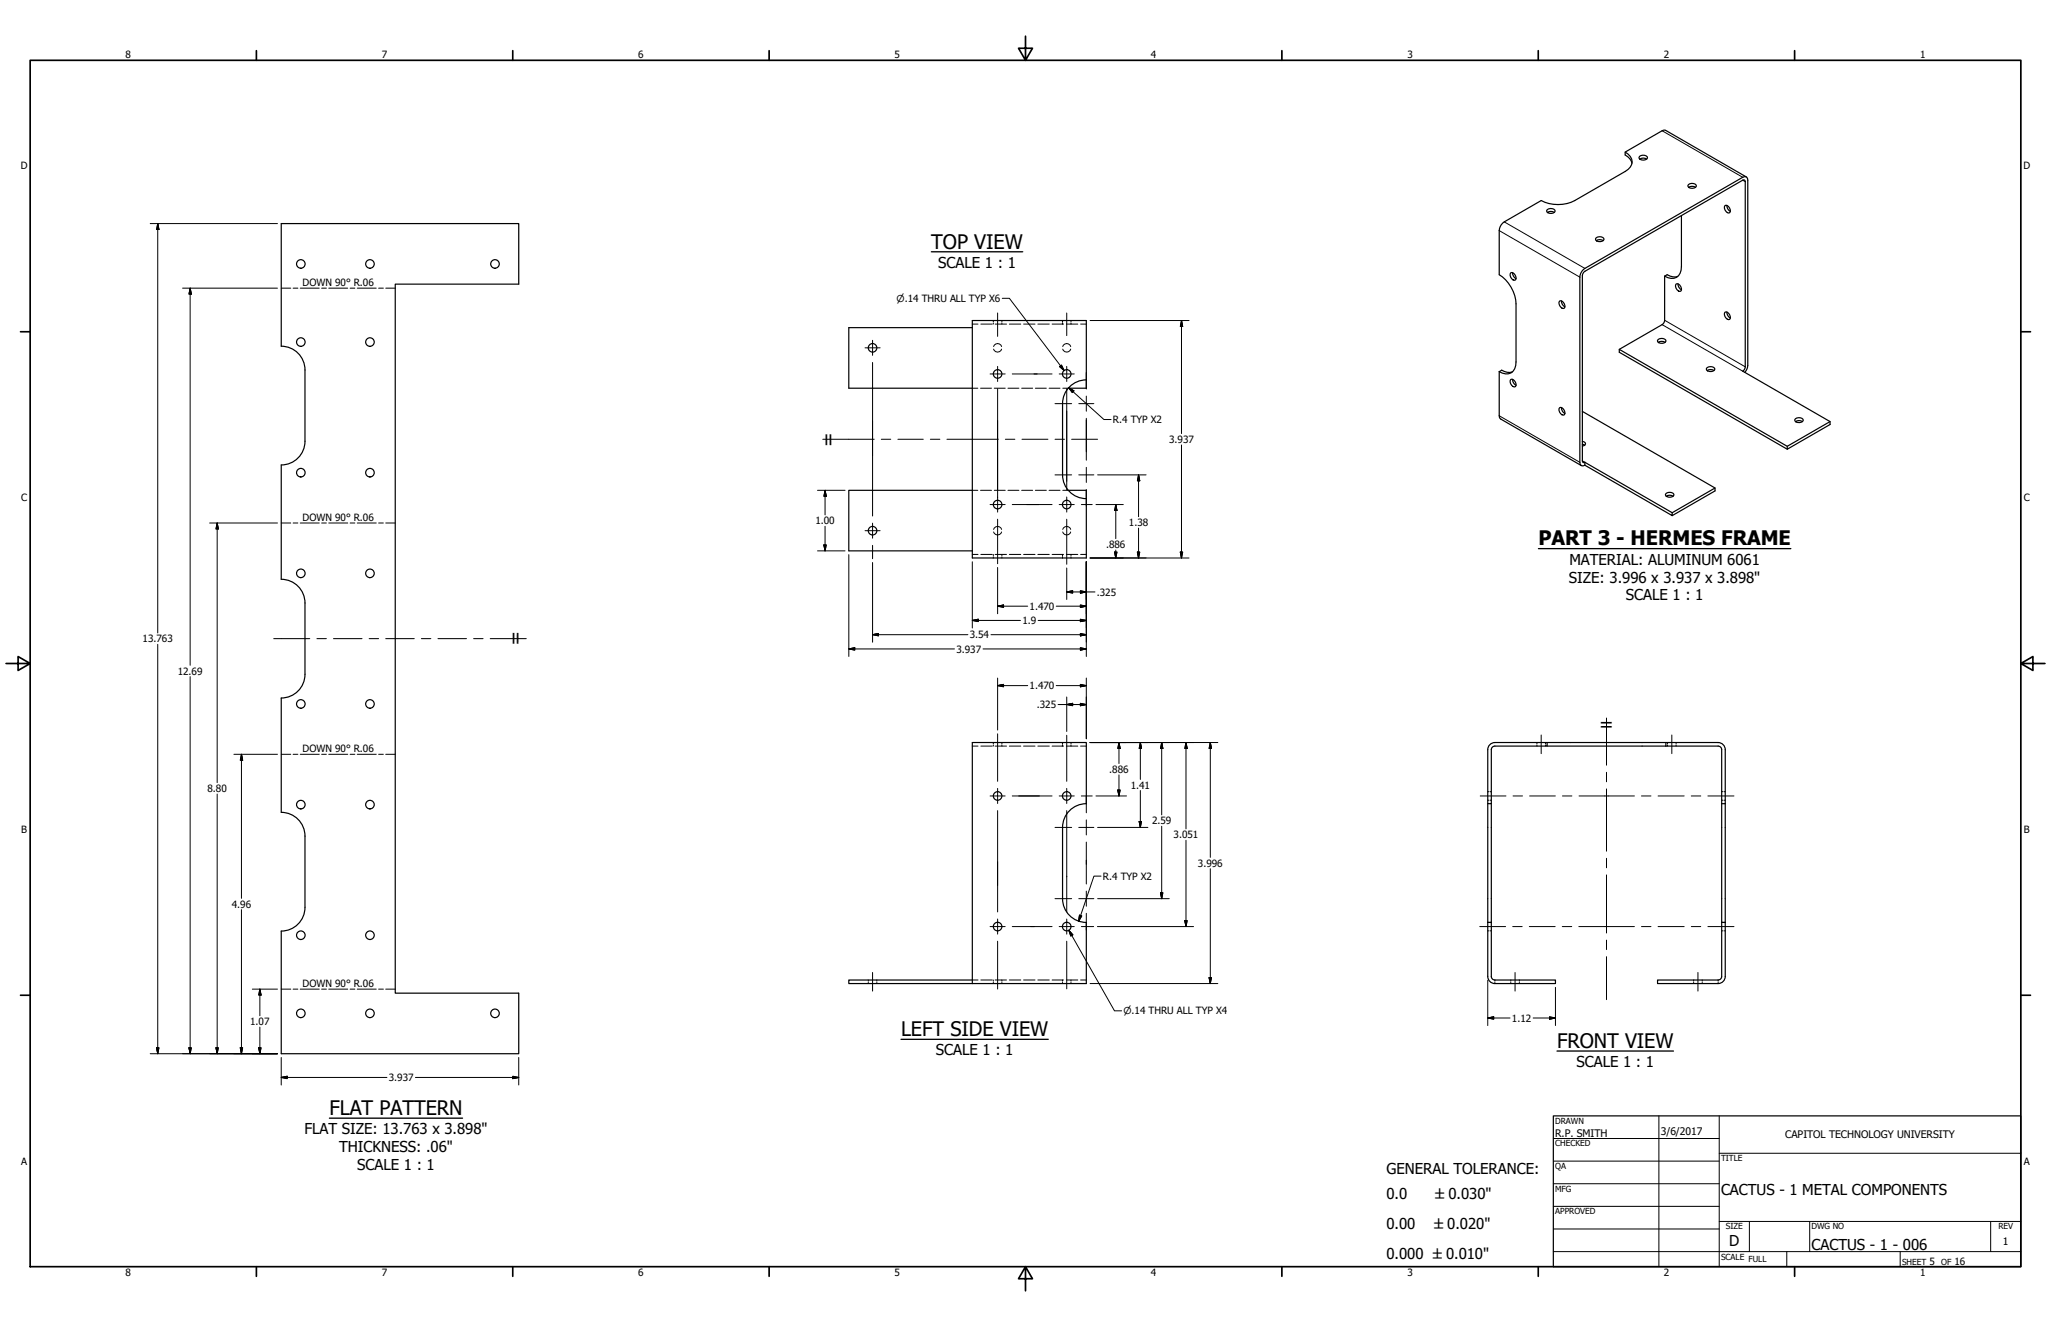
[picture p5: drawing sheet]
<svg xmlns="http://www.w3.org/2000/svg" width="864mm" height="559mm" viewBox="0 0 864 559" stroke-linecap="round" stroke-linejoin="round" font-family="sans-serif">
<!-- layer: Visible Narrow (ANSI) -->
<g fill="none" stroke="#000" stroke-width=".51">
<path d="M684.3 64a4.3 4.3 0 0 1 2.9 4.1 4.3 4.3 0 0 1-2.9 4.1l-21.2 12.2a15.6 15.6 0 0 1-14.2 0l-15.5 9a4.6 4.6 0 0 0-2.1 3.7v18.6a15.6 15.6 0 0 1 7 12.2v24.5a4.3 4.3 0 0 1-2 4.6 4.3 4.3 0 0 1-5-.5M687.2 68.7a5.4 5.4 0 0 0-2.9-3.4v-1.3l15.6-8.9 1-.3 34.4 19.7M690.4 65.8a2.09 2.09 0 0 1 3.3 .7 2.07 2.07 0 0 1-3.6-.2zM690.5 67a2.68 2.68 0 0 1 2.9 0M711 77.7a2.09 2.09 0 0 1 3.3 .7 2.07 2.07 0 0 1-3.6-.3zM711 78.9a2.71 2.71 0 0 1 2.9 0M118.4 94.1h100v25.5h-52v298.6h52v25.5h-100v-51.6a10 10 0 0 0 10-10v-30a10 10 0 0 0-10-10v-48.2a10 10 0 0 0 10-10v-30a10 10 0 0 0-10-10v-48.1a10 10 0 0 0 10-10v-30a10 10 0 0 0-10-10zM651.5 88.3a2.09 2.09 0 0 1 3.3 .7 2.07 2.07 0 0 1-3.6-.3zM651.6 89.5a2.71 2.71 0 0 1 2.9 0M708 90.8v21.4a4.3 4.3 0 0 1-2.1 4.6 4.3 4.3 0 0 1-5-.5M726.3 86.6a2.02 2.02 0 0 1 2 3 2.02 2.02 0 0 1-2-3zM727.1 86.5a2.69 2.69 0 0 0 1.5 2.5"/>
<path d="M636.1 114.9a2.02 2.02 0 0 1 2 3 2.02 2.02 0 0 1-2-3zM636.9 114.8a2.69 2.69 0 0 0 1.5 2.5M672.1 100.2a2.09 2.09 0 0 1 3.3 .6 2.07 2.07 0 0 1-3.6-.2zM672.1 101.3a2.7 2.7 0 0 1 2.9 0M700.9 116.3v18.6l-.3 1-.7 .8-18.1 10.4v1.2l70.7 40.9M700.9 116.3l1.1-.6a5.4 5.4 0 0 0 4.4 .7M705.8 119.6a2.02 2.02 0 0 1 1.9 3 2.02 2.02 0 0 1-1.9-3zM706.6 119.5a2.7 2.7 0 0 0 1.4 2.5M409.4 138h-52v25.5h52M656.7 126.8a2.02 2.02 0 0 1 2 3 2.02 2.02 0 0 1-2-3zM657.5 126.7a2.67 2.67 0 0 0 1.4 2.5M726.3 131.5a2.02 2.02 0 0 1 2 3 2.02 2.02 0 0 1-2-3z"/>
<path d="M727.1 131.4a2.7 2.7 0 0 0 1.5 2.5M457.4 160a10 10 0 0 0-10 10v30a10 10 0 0 0 10 10M457.4 160v-25h-48v100h48v-25M457.4 160v3.5h-7.6M631.3 156.5v18.6l.3 1 34.2 20M631.3 156.5l1-.6a5.4 5.4 0 0 0 4.5 .7M636.1 159.8a2.02 2.02 0 0 1 2 3 2.02 2.02 0 0 1-2-3zM636.9 159.7a2.7 2.7 0 0 0 1.5 2.6M681.8 147.1l70.7 40.8 18.1-10.4M698.2 143a2.08 2.08 0 0 1 3.3 .7 2.07 2.07 0 0 1-3.6-.3zM698.2 144.2a2.7 2.7 0 0 1 2.9 0M718.7 154.9a2.09 2.09 0 0 1 3.3 .6 2.07 2.07 0 0 1-3.5-.2z"/>
<path d="M718.8 156a2.71 2.71 0 0 1 2.9 0M734.7 156.8l.9-1.4 .3-1.5v-78a1.3 1.3 0 0 0-.6-1.4 1.3 1.3 0 0 0-1.5 .2l-66.5 38.3a4.6 4.6 0 0 0-2.1 3.7v78a1.3 1.3 0 0 0 .6 1.3 1.3 1.3 0 0 0 1.5-.1M656.7 171.7a2.02 2.02 0 0 1 2 3 2.02 2.02 0 0 1-2-3zM657.5 171.6a2.68 2.68 0 0 0 1.4 2.5M666.3 173.2l55.8 32.3v1.2l-18 10.4M756 176.4a2.08 2.08 0 0 1 3.3 .6 2.07 2.07 0 0 1-3.6-.2zM756 177.5a2.7 2.7 0 0 1 2.9 0M666.3 187.1l1 .4M666.3 185.9l.7 .2 .6 .8-.6 .8-.7 .2M667.3 194.7l36.8 21.2v1.2l-36.8-21.2M667.3 194.7v1.2M752.5 187.9v1.3l18.1-10.4v-1.3l-36.8-21.2 .8-.8 .3-1v-78l-.3-.7-.4-.1-66.9 38.6-.7 .7-.3 1.1v78l.3 .7 .7-.1"/>
<path d="M409.4 206.5h-52v25.5h52M449.8 206.5h7.6v3.5M701.5 207.8a2.09 2.09 0 0 1 3.3 .7 2.07 2.07 0 0 1-3.5-.3zM701.6 209a2.68 2.68 0 0 1 2.9 0M722.1 205.5l-18 10.4M409.4 312.7h48v25.7a10 10 0 0 0-10 10v30a10 10 0 0 0 10 10v25.8h-48zM629.4 312.7l-1.8 .6-1.1 1.7-.1 23.4h1.5v-22.7l.7-1.2 .8-.3M629.4 312.7h94M651.4 312.7v1.5h-22M651.4 314.2h72M701.4 312.7v1.5M723.4 314.2l.9 .3 .6 1.2v95.5l-.6 1.2-.9 .3"/>
<path d="M723.4 312.7l1.9 .6 .8 1.1 .3 1.3v95.5l-.6 1.9-1 .8-1.4 .3M626.4 338.4v72.8l.3 1.3 .9 1 1.8 .7M627.9 338.4v72.8l.3 .9 1.2 .6M724.9 338.4h1.5M626.4 388.4h1.5M724.9 388.4h1.5M409.4 412.7h-52v1.5h52M629.4 412.7h25.5v1.5h-25.5M723.4 412.7h-25.5v1.5h25.5"/>
<circle cx="126.7" cy="111.1" r="1.8"/>
<circle cx="155.8" cy="111.1" r="1.8"/>
<circle cx="208.4" cy="111.1" r="1.8"/>
<circle cx="126.7" cy="144" r="1.8"/>
<circle cx="155.8" cy="144" r="1.8"/>
<circle cx="367.4" cy="146.5" r="1.8"/>
<circle cx="420.1" cy="157.5" r="1.8"/>
<circle cx="449.2" cy="157.5" r="1.8"/>
<circle cx="126.7" cy="199" r="1.8"/>
<circle cx="155.8" cy="199" r="1.8"/>
<circle cx="420.1" cy="212.5" r="1.8"/>
<circle cx="449.2" cy="212.5" r="1.8"/>
<circle cx="367.4" cy="223.5" r="1.8"/>
<circle cx="126.7" cy="241.4" r="1.8"/>
<circle cx="155.8" cy="241.4" r="1.8"/>
<circle cx="126.7" cy="296.4" r="1.8"/>
<circle cx="155.8" cy="296.4" r="1.8"/>
<circle cx="126.7" cy="338.8" r="1.8"/>
<circle cx="155.8" cy="338.8" r="1.8"/>
<circle cx="420.1" cy="335.2" r="1.8"/>
<circle cx="449.2" cy="335.2" r="1.8"/>
<circle cx="126.7" cy="393.8" r="1.8"/>
<circle cx="155.8" cy="393.8" r="1.8"/>
<circle cx="420.1" cy="390.2" r="1.8"/>
<circle cx="449.2" cy="390.2" r="1.8"/>
<circle cx="126.7" cy="426.7" r="1.8"/>
<circle cx="155.8" cy="426.7" r="1.8"/>
<circle cx="208.4" cy="426.7" r="1.8"/>
</g>
<!-- layer: Border (ANSI) -->
<g fill="none" stroke="#000" stroke-width=".42">
<path d="M118.4 121.3h4M123.4 121.3h2M126.4 121.3h8M135.4 121.3h2M138.4 121.3h8M147.4 121.3h2M150.4 121.3h8M159.4 121.3h2M162.4 121.3h4M118.4 220.2h4M123.4 220.2h2M126.4 220.2h8"/>
<path d="M135.4 220.2h2M138.4 220.2h8M147.4 220.2h2M150.4 220.2h8M159.4 220.2h2M162.4 220.2h4M118.4 317.6h4M123.4 317.6h2M126.4 317.6h8M135.4 317.6h2M138.4 317.6h8M147.4 317.6h2"/>
<path d="M150.4 317.6h8M159.4 317.6h2M162.4 317.6h4M118.4 416.5h4M123.4 416.5h2M126.4 416.5h8M135.4 416.5h2M138.4 416.5h8M147.4 416.5h2M150.4 416.5h8M159.4 416.5h2M162.4 416.5h4"/>
</g>
<!-- layer: Symbol (ANSI) -->
<path d="M392.1 106h38.5M647.8 231h106.3M379.4 437.7h62M655.6 442.6h49M138.7 470.9h56.1" fill="none" stroke="#000" stroke-width=".55"/>
<!-- layer: Hidden (ANSI) -->
<g fill="none" stroke="#000" stroke-width=".42">
<path d="M409.4 136.5h2.4M413 136.5h4.8M418.3 135v.5M418.3 136v.5M419 136.5h4.8M421.9 135v.5M421.9 136v.5M425 136.5h4.8M431 136.5h4.8M437 136.5h4.8M443 136.5h4.8M447.4 135v.5"/>
<path d="M447.4 136v.5M449 136.5h4.8M451 135v.5M451 136v.5M455 136.5h2.4M418.4 145.9a1.76 1.76 0 0 1 1.7-1.2 1.76 1.76 0 0 1 1.6 1.2M418.4 147a1.76 1.76 0 0 0 1.7 1.3 1.76 1.76 0 0 0 1.6-1.3M447.5 145.9a1.76 1.76 0 0 1 1.7-1.2 1.76 1.76 0 0 1 1.6 1.2M447.5 147a1.76 1.76 0 0 0 1.7 1.3 1.76 1.76 0 0 0 1.6-1.3M409.4 163.5h2.3M412.9 163.5h4.6M418.6 163.5h4.7"/>
<path d="M424.4 163.5h4.6M430.2 163.5h4.6M436 163.5h4.6M441.7 163.5h4.6M447.5 163.5h2.3M409.4 206.5h2.3M412.9 206.5h4.6M418.6 206.5h4.7M424.4 206.5h4.6M430.2 206.5h4.6M436 206.5h4.6M441.7 206.5h4.6"/>
<path d="M447.5 206.5h2.3M409.4 233.5h2.4M413 233.5h4.8M418.3 233.5v.5M418.3 234.5v.5M418.4 222.9a1.76 1.76 0 0 1 1.7-1.2 1.76 1.76 0 0 1 1.6 1.2M418.4 224a1.76 1.76 0 0 0 1.7 1.3 1.76 1.76 0 0 0 1.6-1.3M419 233.5h4.8M421.9 233.5v.5M421.9 234.5v.5M425 233.5h4.8M431 233.5h4.8"/>
<path d="M437 233.5h4.8M443 233.5h4.8M447.4 233.5v.5M447.4 234.5v.5M447.5 222.9a1.76 1.76 0 0 1 1.7-1.2 1.76 1.76 0 0 1 1.6 1.2M447.5 224a1.76 1.76 0 0 0 1.7 1.3 1.76 1.76 0 0 0 1.6-1.3M449 233.5h4.8M451 233.5v.5M451 234.5v.5M455 233.5h2.4M409.4 314.2h2.4M413 314.2h4.8"/>
<path d="M418.3 312.7v.5M418.3 313.7v.5M419 314.2h4.8M421.9 312.7v.5M421.9 313.7v.5M425 314.2h4.8M431 314.2h4.8M437 314.2h4.8M443 314.2h4.8M447.4 312.7v.5M447.4 313.7v.5M449 314.2h4.8"/>
<path d="M451 312.7v.5M451 313.7v.5M455 314.2h2.4M647.1 312.7v.5M647.1 313.7v.5M650.7 312.7v.5M650.7 313.7v.5M702.1 312.7v.5M702.1 313.7v.5M705.7 312.7v.5M705.7 313.7v.5M626.4 333.4h.5"/>
<path d="M626.4 337h.5M627.4 333.4h.5M627.4 337h.5M724.9 333.4h.5M724.9 337h.5M725.9 333.4h.5M725.9 337h.5M626.4 388.4h.5M626.4 392h.5M627.4 388.4h.5M627.4 392h.5M724.9 388.4h.5"/>
<path d="M724.9 392h.5M725.9 388.4h.5M725.9 392h.5M365.6 412.7v.5M365.6 413.7v.5M369.2 412.7v.5M369.2 413.7v.5M409.4 412.7h2.4M413 412.7h4.8M418.3 412.7v.5M418.3 413.7v.5M419 412.7h4.8"/>
<path d="M421.9 412.7v.5M421.9 413.7v.5M425 412.7h4.8M431 412.7h4.8M437 412.7h4.8M443 412.7h4.8M447.4 412.7v.5M447.4 413.7v.5M449 412.7h4.8M451 412.7v.5M451 413.7v.5M455 412.7h2.4"/>
<path d="M629.4 412.7v.5M629.4 413.7v.5M636.1 412.7v.5M636.1 413.7v.5M639.7 412.7v.5M639.7 413.7v.5M713.1 412.7v.5M713.1 413.7v.5M716.7 412.7v.5M716.7 413.7v.5M723.4 412.7v.5M723.4 413.7v.5"/>
</g>
<!-- layer: Visible Narrow (ANSI) -->
<path d="M699.9 55.1l33.9 19.6M733.8 75.9l1.1 .6M631.3 97.1l33.9 19.6M633.4 93.4l33.9 19.6M699.9 136.7l33.9 19.6M700.9 134.9l34 19.6M631.3 175.1l33.9 19.6M666.3 194.1l1 .6" fill="none" stroke="#000" stroke-width=".42"/>
<!-- layer: Border (ANSI) -->
<g fill="none" stroke="#000" stroke-width=".71">
<path d="M431.8 15.2v10.2l-2.9-5.1h5.8l-2.9 5.1M12.7 25.4h838.2v508h-838.2zM107.9 21.3v4.1M215.9 21.3v4.1M323.8 21.3v4.1M539.8 21.3v4.1M647.7 21.3v4.1M755.6 21.3v4.1M8.6 139.7h4.1M850.9 139.7h4.1M2.5 279.4h10.2l-5.1-2.9v5.8l5.1-2.9M850.9 279.4l5.1 2.9v-5.8l-5.1 2.9h10.2"/>
<path d="M8.6 419.1h4.1M850.9 419.1h4.1M107.9 533.4v4.1M215.9 533.4v4.1M323.8 533.4v4.1M431.8 533.4l2.9 5.1h-5.8l2.9-5.1v10.2M539.8 533.4v4.1M647.7 533.4v4.1M755.6 533.4v4.1"/>
</g>
<!-- layer: Visible (ANSI) -->
<g fill="none" stroke="#000" stroke-width=".42">
<path d="M654 479.4h69.9M698.5 469.9v63.5M723.9 469.9v63.5M654 488.9h69.9M654 498.5h69.9M723.9 485.6h127M654 508h69.9M654 517.5h69.9M723.9 514.3h127M736.6 514.3v12.7M762 514.3v12.7M838.2 514.3v12.7"/>
<path d="M654 527h196.9M752.3 527v6.4M800.1 527v6.4"/>
</g>
<path d="M654 469.9h196.9v63.5h-196.9z" fill="none" stroke="#000" stroke-width=".51"/>
<!-- layer: Dimension (ANSI) -->
<g fill="none" stroke="#000" stroke-width=".42">
<path d="M63.2 94.1h53.6M66.4 94.1l.5 2.5h-1zM66.4 94.1v172.4M76.9 121.3h39.9M80.1 121.3l.5 2.5h-1zM80.1 121.3v158.8M459 135h41.7M497.5 135l.5 2.5h-1zM497.5 135v47.6M450 163.3l2.2 1.3-.7 .7zM450 163.3l14.8 13.4h3M462.2 200h20.4"/>
<path d="M479.4 200l.5 2.5h-1zM479.4 200v17.6M497.5 187.4v47.6M344.2 206.5h11.6M347.4 206.5l.5 2.5h-1zM347.4 206.5v10.3M461.5 212.5h11.5M469.8 212.5l.5 2.5h-1zM469.8 212.5v14.3M88.3 220.2h28.5M91.4 220.2l.5 2.5h-1zM91.4 220.2v109.4"/>
<path d="M344.2 232h11.6M346.9 229.5h1l-.5 2.5zM347.4 221.6v10.4M357.4 233.6v42.8M367.4 236.9v33.5M409.4 236.6v27.8M420.1 239v19.4M449.2 239.2v13.2M457.4 236.6v39.8M459 235h41.7M469.3 232.5h1l-.5 2.5zM469.8 231.6v3.4"/>
<path d="M478.9 232.5h1l-.5 2.5zM479.4 222.4v12.6M497 232.5h1l-.5 2.5zM420.1 255.3l2.5-.5v1zM420.1 255.3h12.6M444.7 255.3h12.7M449.2 249.3l2.5-.5v1zM449.2 249.3h11.8M454.9 248.8l2.5 .5-2.5 .5zM454.9 254.8l2.5 .5-2.5 .5zM66.4 271.3v172.4M357.4 273.3l2.5-.5v1z"/>
<path d="M357.4 273.3h44.5M367.4 267.3l2.5-.5v1zM367.4 267.3h40.1M409.4 261.3l2.5-.5v1zM409.4 261.3h20.3M413.9 273.3h43.5M417.3 267.3h40.1M437.1 261.3h20.3M454.9 260.8l2.5 .5-2.5 .5zM454.9 266.8l2.5 .5-2.5 .5zM454.9 272.8l2.5 .5-2.5 .5zM80.1 284.9v158.8"/>
<path d="M420.1 288.7l2.5-.5v1zM420.1 285.5v21.9M420.1 288.7h12.6M444.7 288.7h12.7M445.5 296.7h11.9M449.2 296.7l2.5-.5v1zM449.2 293.5v14.5M454.9 296.2l2.5 .5-2.5 .5zM454.9 288.2l2.5 .5-2.5 .5zM457.4 285.5v25.6M98.5 317.6h18.3M101.7 317.6l.5 2.5h-1z"/>
<path d="M101.7 317.6v60.7M459 312.7h53.8M471.2 312.7l.5 2.5h-1zM471.2 312.7v8.8M480.2 312.7l.5 2.5h-1zM480.2 312.7v15.5M489.1 312.7l.5 2.5h-1zM489.1 312.7v30.5M499.4 312.7l.5 2.5h-1zM499.4 312.7v36.3M509.6 312.7l.5 2.5h-1zM509.6 312.7v48.3"/>
<path d="M91.4 334.4v109.3M461.5 335.2h12.8M470.7 332.7h1l-.5 2.5zM471.2 326.3v8.9M480.2 332.9v15.5M462.2 348.4h21.1M479.7 345.9h1l-.5 2.5zM489.1 347.9v30.5M499.4 353.8v36.4M462.2 378.4h30.1M463.6 368.9h-3l-6.4 19M488.6 375.9h1l-.5 2.5z"/>
<path d="M509.6 365.8v48.4M101.7 383.1v60.6M454.5 385.4l1 .3-1.3 2.2zM462.1 390.2h40.4M498.9 387.7h1l-.5 2.5zM106.2 416.5h10.6M109.4 416.5l.5 2.5h-1zM109.4 416.5v11.2M459 414.2h53.8M509.1 411.7h1l-.5 2.5zM626.4 412.8v19.1M654.9 415.8v16.1"/>
<path d="M109.4 432.5v11.2M626.4 428.7l2.5-.5v1zM626.4 428.7h9.4M645.6 428.7h9.3M652.4 428.2l2.5 .5-2.5 .5zM63.2 443.7h53.6M65.9 441.2h1l-.5 2.5zM79.6 441.2h1l-.5 2.5zM90.9 441.2h1l-.5 2.5zM101.2 441.2h1l-.5 2.5zM108.9 441.2h1l-.5 2.5zM118.4 453.7l2.5-.5v1z"/>
<path d="M118.4 453.7h44.5M118.4 445.3v11.6M174.9 453.7h43.5M215.9 453.2l2.5 .5-2.5 .5zM218.4 445.3v11.6"/>
</g>
<g fill="#000" stroke="#000" stroke-width=".42">
<path d="M66.4 94.1l.5 2.5zM66.4 94.1l.5 2.5h-1zM80.1 121.3l.5 2.5zM80.1 121.3l.5 2.5h-1zM497.5 135l.5 2.5zM497.5 135l.5 2.5h-1zM450 163.3l2.2 1.3zM450 163.3l2.2 1.3-.7 .7zM347.4 206.5l.5 2.5zM347.4 206.5l.5 2.5h-1zM469.8 212.5l.5 2.5zM469.8 212.5l.5 2.5h-1z"/>
<path d="M479.4 200l.5 2.5zM479.4 200l.5 2.5h-1zM91.4 220.2l.5 2.5zM91.4 220.2l.5 2.5h-1zM346.9 229.5l.5 2.5zM346.9 229.5h1l-.5 2.5zM469.3 232.5l.5 2.5zM469.3 232.5h1l-.5 2.5zM478.9 232.5l.5 2.5zM478.9 232.5h1l-.5 2.5zM497 232.5l.5 2.5zM497 232.5h1l-.5 2.5z"/>
<path d="M420.1 255.3l2.5-.5zM420.1 255.3l2.5-.5v1zM449.2 249.3l2.5-.5zM449.2 249.3l2.5-.5v1zM454.9 249.8l2.5-.5zM454.9 248.8l2.5 .5-2.5 .5zM454.9 255.8l2.5-.5zM454.9 254.8l2.5 .5-2.5 .5zM357.4 273.3l2.5-.5zM357.4 273.3l2.5-.5v1zM367.4 267.3l2.5-.5zM367.4 267.3l2.5-.5v1z"/>
<path d="M409.4 261.3l2.5-.5zM409.4 261.3l2.5-.5v1zM454.9 261.8l2.5-.5zM454.9 260.8l2.5 .5-2.5 .5zM454.9 267.8l2.5-.5zM454.9 266.8l2.5 .5-2.5 .5zM454.9 273.8l2.5-.5zM454.9 272.8l2.5 .5-2.5 .5zM420.1 288.7l2.5-.5zM420.1 288.7l2.5-.5v1zM449.2 296.7l2.5-.5zM449.2 296.7l2.5-.5v1z"/>
<path d="M454.9 297.2l2.5-.5zM454.9 296.2l2.5 .5-2.5 .5zM454.9 289.2l2.5-.5zM454.9 288.2l2.5 .5-2.5 .5zM471.2 312.7l.5 2.5zM471.2 312.7l.5 2.5h-1zM480.2 312.7l.5 2.5zM480.2 312.7l.5 2.5h-1zM489.1 312.7l.5 2.5zM489.1 312.7l.5 2.5h-1zM499.4 312.7l.5 2.5zM499.4 312.7l.5 2.5h-1z"/>
<path d="M509.6 312.7l.5 2.5zM509.6 312.7l.5 2.5h-1zM101.7 317.6l.5 2.5zM101.7 317.6l.5 2.5h-1zM470.7 332.7l.5 2.5zM470.7 332.7h1l-.5 2.5zM479.7 345.9l.5 2.5zM479.7 345.9h1l-.5 2.5zM488.6 375.9l.5 2.5zM488.6 375.9h1l-.5 2.5zM454.5 385.4l-.3 2.5zM454.5 385.4l1 .3-1.3 2.2z"/>
<path d="M498.9 387.7l.5 2.5zM498.9 387.7h1l-.5 2.5zM109.4 416.5l.5 2.5zM109.4 416.5l.5 2.5h-1zM509.1 411.7l.5 2.5zM509.1 411.7h1l-.5 2.5zM626.4 428.7l2.5-.5zM626.4 428.7l2.5-.5v1zM652.4 429.2l2.5-.5zM652.4 428.2l2.5 .5-2.5 .5zM65.9 441.2l.5 2.5zM65.9 441.2h1l-.5 2.5z"/>
<path d="M79.6 441.2l.5 2.5zM79.6 441.2h1l-.5 2.5zM90.9 441.2l.5 2.5zM90.9 441.2h1l-.5 2.5zM101.2 441.2l.5 2.5zM101.2 441.2h1l-.5 2.5zM108.9 441.2l.5 2.5zM108.9 441.2h1l-.5 2.5zM118.4 453.7l2.5-.5zM118.4 453.7l2.5-.5v1zM215.9 454.2l2.5-.5zM215.9 453.2l2.5 .5-2.5 .5z"/>
</g>
<!-- layer: Center Mark (ANSI) -->
<g fill="none" stroke="#000" stroke-width=".42">
<path d="M364.2 146.5h6.4M367.4 143.3v6.3M367.4 152.6v64.7M420.1 154.3v3.2h-3.2M423.2 157.5h-3.1v3.1M426.2 157.5h16.8M446 157.5h6.3M449.2 154.3v6.3M457.4 156.8v7M420.1 163.6v45.9M444.2 170h7M449.2 163.6v42.7"/>
<path d="M454.2 170h6.4M457.4 166.8v6.3M457.4 176.1v17.7M444.2 200h7M454.2 200h6.4M457.4 196.8v6.3M420.1 209.3v3.2h-3.2M420.1 218.6v18.8M423.2 212.5h-3.1v3.1M426.2 212.5h16.8M446 212.5h6.3M449.2 209.3v6.3"/>
<path d="M449.2 218.6v19M455.3 212.5h4.6M457.4 206.1v7M364.2 223.5h6.4M367.4 220.3v6.3M367.4 229.6v5.7M420.1 309v20M449.2 309.6v19.4M420.1 332v3.2h-3.2M423.2 335.2h-3.1v3.2M426.2 335.2h16.8M446 335.2h6.3"/>
<path d="M449.2 332v6.4M455.3 335.2h4.6M457.4 335.3v7M420.1 341.4v42.6M444.2 348.4h7M449.2 341.4v42.6M454.2 348.4h6.4M457.4 345.3v6.3M457.4 354.6v17.7M444.2 378.4h7M454.2 378.4h6.4M457.4 375.3v6.3"/>
<path d="M420.1 387v3.2h-3.2M420.1 396.4v20.1M423.2 390.2h-3.1v3.2M426.2 390.2h16.8M446 390.2h6.3M449.2 387v6.4M449.2 396.4v20M455.3 390.2h5.2M457.4 384.6v7"/>
</g>
<!-- layer: Centerline (ANSI) -->
<g fill="none" stroke="#000" stroke-width=".42">
<path d="M420.1 131.8v9.8M449.2 131.8v9.5M346.4 185h21.7M371.1 185h4M378.1 185h10.6M391.7 185h4M398.7 185h21.6M423.3 185h4M430.3 185h10.9M444.2 185h4M451.2 185h11M115.2 268.9h15.2"/>
<path d="M133.4 268.9h4M140.4 268.9h12M155.4 268.9h4M162.4 268.9h12M177.4 268.9h4M184.4 268.9h12M199.4 268.9h4M206.4 268.9h15.2M648.9 309.5v7.9M676.4 302.4v19.8M703.9 309.5v7.9M623.3 335.2h10.8"/>
<path d="M637.1 335.2h4M644.1 335.2h10.8M657.9 335.2h4M664.9 335.2h23.3M676.4 325.2v4M676.4 332.2v26.2M691.2 335.2h4M698.2 335.2h10.9M712.1 335.2h4M719.1 335.2h11M676.4 361.4v4M676.4 368.4v24.5"/>
<path d="M623.1 390.2h10.8M636.9 390.2h4M643.9 390.2h10.9M657.8 390.2h4M664.8 390.2h23.4M676.4 395.9v4M691.2 390.2h4M698.2 390.2h10.9M712.1 390.2h4M719.1 390.2h11M367.4 409.5v7.9M637.9 409.5v7.9"/>
<path d="M676.4 402.9v18M714.9 409.5v7.9"/>
</g>
<!-- layer: Symbol (ANSI) -->
<path d="M422 125.6h3l23.1 30.4M446.2 154.3l.8-.6 1.1 2.3zM450 391.7l1.7 2-.9 .5zM450 391.7l19.3 34h3" fill="none" stroke="#000" stroke-width=".42"/>
<path d="M446.2 154.3l1.9 1.7zM446.2 154.3l.8-.6 1.1 2.3zM450 391.7l1.7 2zM450 391.7l1.7 2-.9 .5z" fill="#000" stroke="#000" stroke-width=".42"/>
<g font-size="8.4">
<text x="392.1" y="104.7">TOP VIEW</text>
<text x="351.6" y="188" transform="rotate(-90 351.6 188)">=</text>
<text x="647.8" y="229.7">PART 3 - HERMES FRAME</text>
<text x="214.5" y="265.9" transform="rotate(90 214.5 265.9)">=</text>
<text x="673.4" y="307.8">=</text>
<text x="379.4" y="436.3">LEFT SIDE VIEW</text>
<text x="655.6" y="441.2">FRONT VIEW</text>
<text x="138.7" y="469.5">FLAT PATTERN</text>
</g>
<g font-size="6.3">
<text x="395" y="112.8">SCALE 1 : 1</text>
<text x="660.8" y="237.8">MATERIAL: ALUMINUM 6061</text>
<text x="660.6" y="245.3">SIZE: 3.996 x 3.937 x 3.898&quot;</text>
<text x="684.6" y="252.8">SCALE 1 : 1</text>
<text x="394" y="444.4">SCALE 1 : 1</text>
<text x="663.8" y="449.3">SCALE 1 : 1</text>
<text x="128.2" y="477.6">FLAT SIZE: 13.763 x 3.898&quot;</text>
<text x="142.8" y="485.1">THICKNESS: .06&quot;</text>
<text x="150.4" y="492.7">SCALE 1 : 1</text>
<text x="583.8" y="494.5">GENERAL TOLERANCE:</text>
<text x="724.7" y="503.4">CACTUS - 1 METAL COMPONENTS</text>
<text x="583.8" y="505.1">0.0</text>
<text x="583.8" y="517.5">0.00</text>
<text x="728.1" y="524.9">D</text>
<text x="762.8" y="526.2">CACTUS - 1 - 006</text>
<text x="583.8" y="530">0.000 ±0.010&quot;</text>
</g>
<g font-size="6">
<text x="604.3" y="505.1">±0.030&quot;</text>
<text x="603.8" y="517.5">±0.020&quot;</text>
</g>
<g font-size="4.4">
<text x="654.8" y="478.6">R.P. SMITH</text>
<text x="699.3" y="478">3/6/2017</text>
<text x="751.7" y="479.4">CAPITOL TECHNOLOGY UNIVERSITY</text>
<text x="843.4" y="524.2">1</text>
</g>
<g font-size="4.2">
<text x="52.8" y="24.4">8</text>
<text x="160.8" y="24.4">7</text>
<text x="268.7" y="24.4">6</text>
<text x="376.7" y="24.4">5</text>
<text x="484.6" y="24.4">4</text>
<text x="592.6" y="24.4">3</text>
<text x="700.5" y="24.4">2</text>
<text x="808.5" y="24.4">1</text>
<text x="8.7" y="71.4">D</text>
<text x="852" y="71.4">D</text>
<text x="127.4" y="120.5">DOWN 90° R.06</text>
<text x="468.6" y="178.3">R.4 TYP X2</text>
<text x="492.3" y="186.5">3.937</text>
<text x="8.9" y="211.1">C</text>
<text x="852.2" y="211.1">C</text>
<text x="127.4" y="219.4">DOWN 90° R.06</text>
<text x="343.3" y="220.7">1.00</text>
<text x="475.3" y="221.5">1.38</text>
<text x="465.7" y="230.7">.886</text>
<text x="461.8" y="250.8">.325</text>
<text x="433.5" y="256.8">1.470</text>
<text x="430.5" y="262.8">1.9</text>
<text x="408.3" y="268.8">3.54</text>
<text x="60.1" y="270.5">13.763</text>
<text x="402.7" y="274.8">3.937</text>
<text x="74.9" y="284.1">12.69</text>
<text x="433.5" y="290.2">1.470</text>
<text x="436.6" y="298.2">.325</text>
<text x="127.4" y="316.8">DOWN 90° R.06</text>
<text x="467.1" y="325.5">.886</text>
<text x="87.4" y="333.5">8.80</text>
<text x="476.1" y="332.1">1.41</text>
<text x="485.1" y="347.1">2.59</text>
<text x="8.9" y="350.8">B</text>
<text x="494.2" y="353">3.051</text>
<text x="852.2" y="350.8">B</text>
<text x="504.4" y="365">3.996</text>
<text x="464.4" y="370.5">R.4 TYP X2</text>
<text x="97.6" y="382.2">4.96</text>
<text x="127.4" y="415.7">DOWN 90° R.06</text>
<text x="105.4" y="431.6">1.07</text>
<text x="636.6" y="430.2">1.12</text>
<text x="163.7" y="455.2">3.937</text>
<text x="8.9" y="490.5">A</text>
<text x="852.2" y="490.5">A</text>
<text x="812.4" y="532.6">5</text>
<text x="822.9" y="532.6">16</text>
<text x="52.8" y="537.5">8</text>
<text x="160.8" y="537.5">7</text>
<text x="268.7" y="537.5">6</text>
<text x="376.7" y="537.5">5</text>
<text x="484.6" y="537.5">4</text>
<text x="592.6" y="537.5">3</text>
<text x="700.5" y="537.5">2</text>
<text x="808.5" y="537.5">1</text>
</g>
<g font-size="4">
<text x="377.5" y="127.1">⌀.14 THRU ALL TYP X6</text>
<text x="473.1" y="427.2">⌀.14 THRU ALL TYP X4</text>
</g>
<g font-size="3.5">
<text x="654.8" y="473.2">DRAWN</text>
<text x="654.8" y="482.8">CHECKED</text>
<text x="724.7" y="488.9">TITLE</text>
<text x="654.8" y="492.3">QA</text>
<text x="654.8" y="501.8">MFG</text>
<text x="654.8" y="511.4">APPROVED</text>
<text x="726.7" y="517.7">SIZE</text>
<text x="762.8" y="517.7">DWG NO</text>
<text x="841.4" y="517.7">REV</text>
<text x="724.7" y="530.4">SCALE</text>
<text x="736.2" y="531.4">FULL</text>
<text x="800.9" y="532.6">SHEET</text>
<text x="817.3" y="532.6">OF</text>
</g>
</svg>
